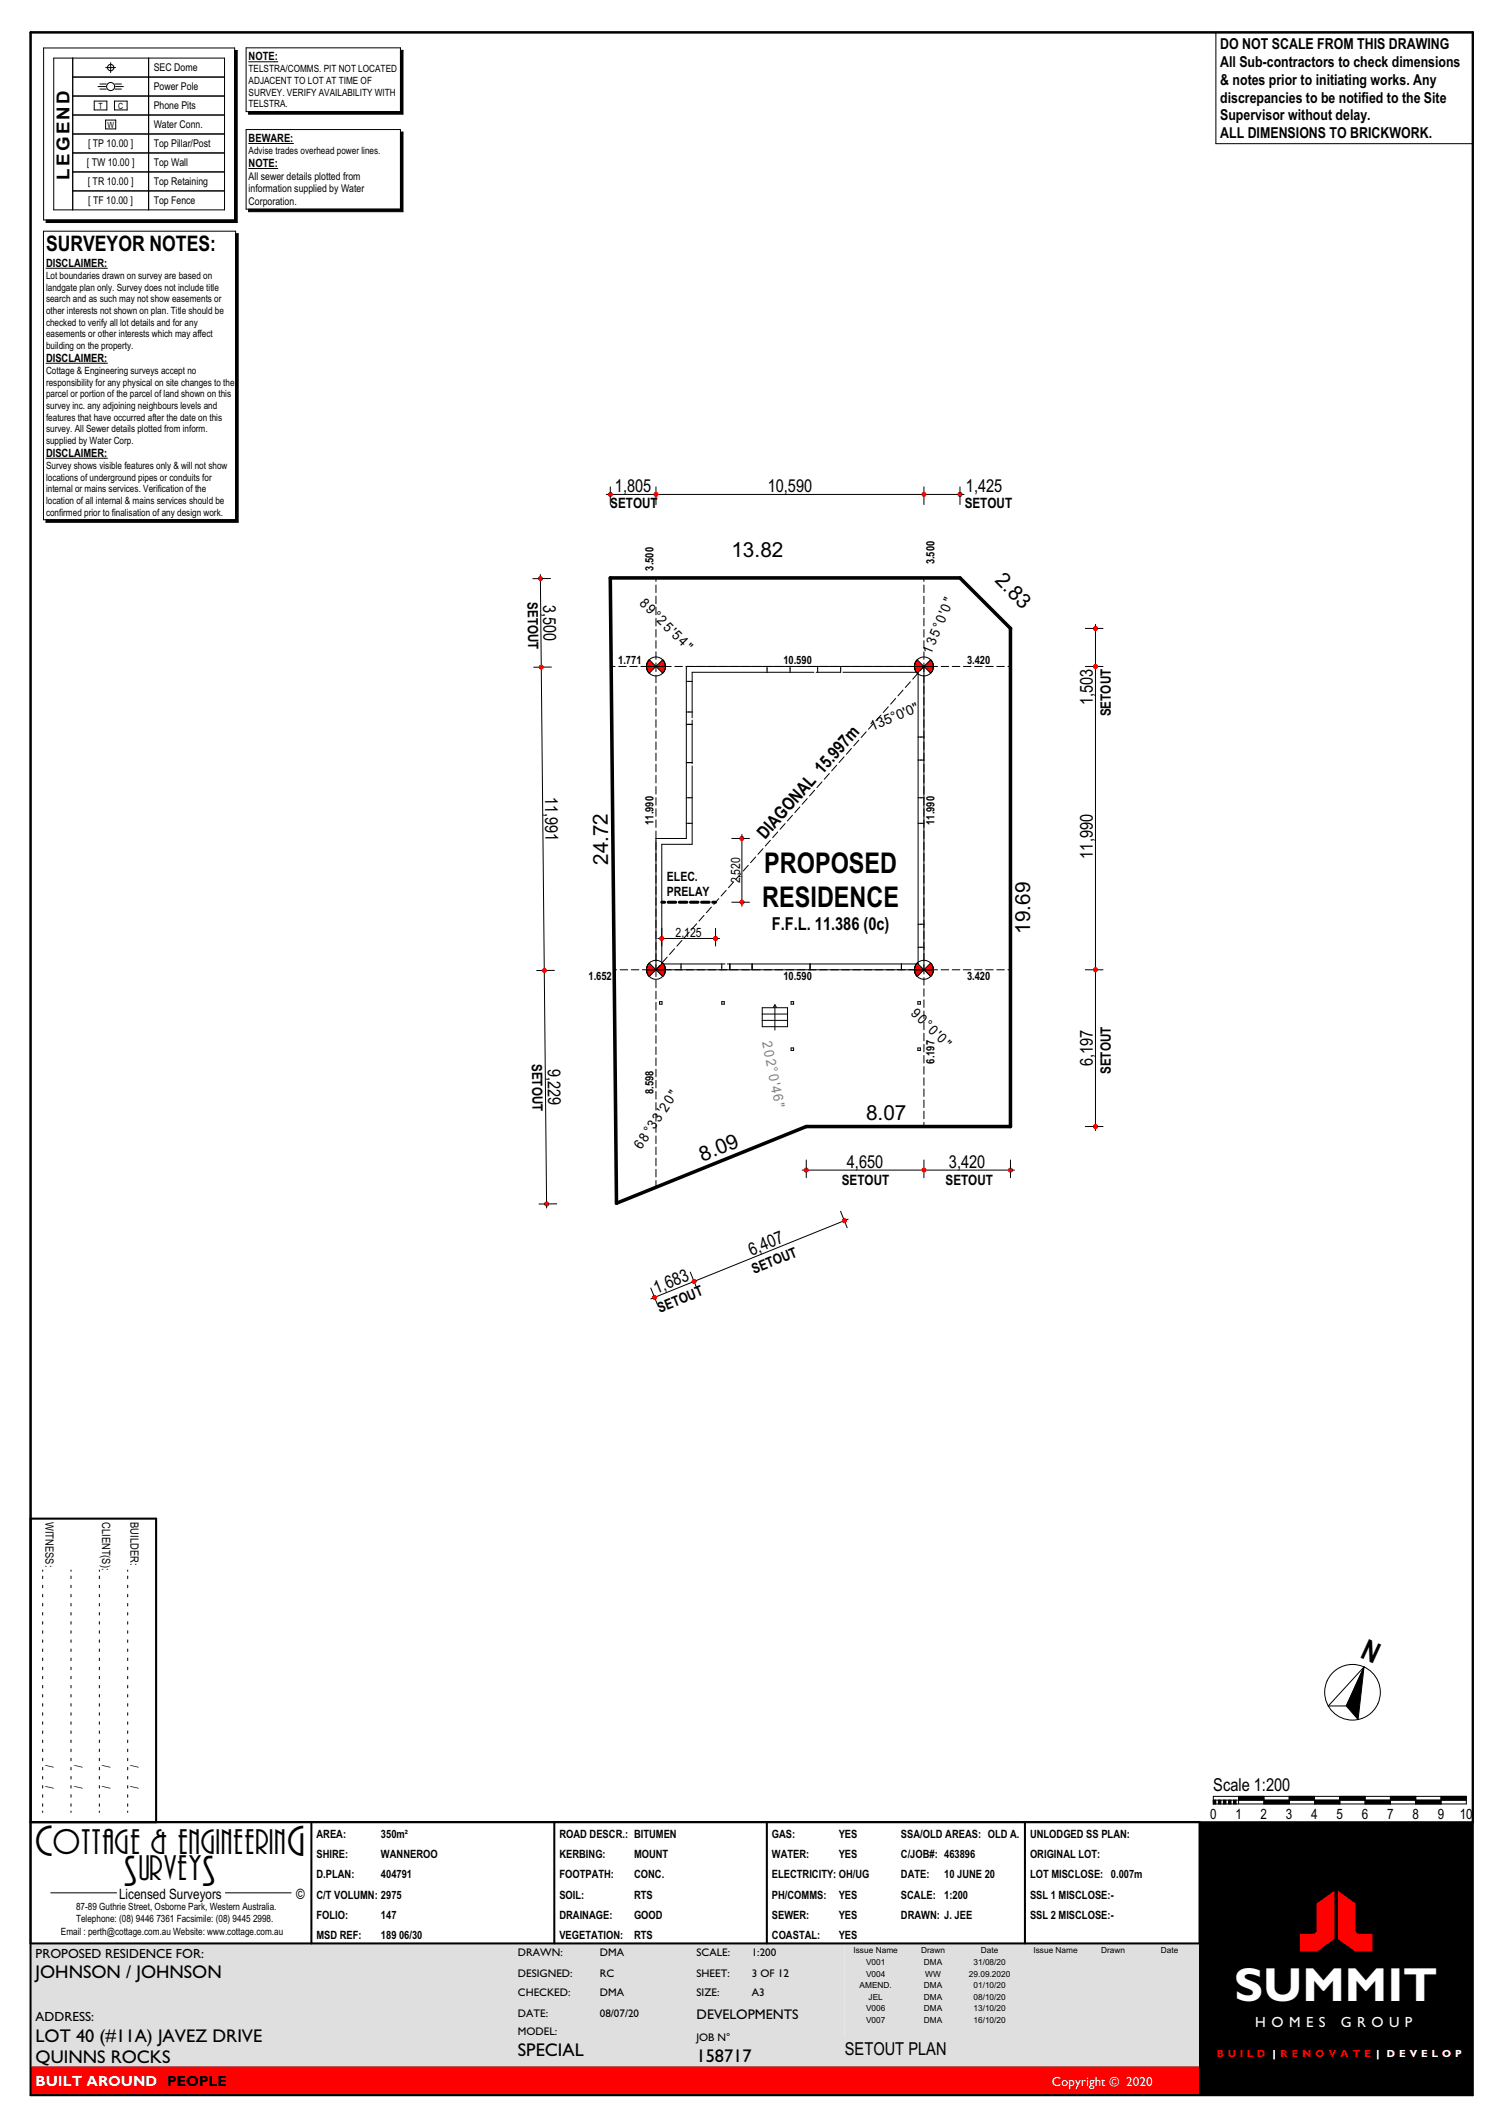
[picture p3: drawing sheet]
<svg xmlns="http://www.w3.org/2000/svg" width="297mm" height="420mm" viewBox="0 0 297 420" stroke-linecap="round" stroke-linejoin="round" font-family="sans-serif">
<path d="M166.9 384.1h70.1v18.6h-70.1z" fill-rule="evenodd" fill="#dfdfdf"/>
<!-- layer: O__TITLE -->
<path d="M6 408.4h231v5.7h-231z" fill-rule="evenodd" fill="#f00"/>
<path d="M6 384.1h160.9v18.6h70.1v5.7h-231z" fill-rule="evenodd" fill="#dfdfdf"/>
<path d="M237 360.1h54v54h-54z" fill-rule="evenodd" fill="#000"/>
<g fill="#f00">
<path d="M260.2 376.2l3.5-2.5v9.5l-3.4 2.5h-3.4v-3.5h2.6l.6-.3 .1-.4z" fill-rule="evenodd"/>
<path d="M264.4 373.7l3.5 2.5v5.3l.1 .4 .6 .3h2.6v3.5h-3.4l-3.4-2.5z" fill-rule="evenodd"/>
</g>
<g fill="none" stroke="#000" stroke-width=".2">
<path d="M240.3 6.4h50.7v22h-50.7zM6 300.1h24.8v60h-24.8zM8.4 310.3v.3M8.4 311.5v.5M8.4 313.3v.5M8.4 315.1v.5M8.4 316.9v.5M8.4 318.7v.5M14 310.3v.3M14 311.5v.5M14 313.3v.5M14 315.1v.5"/>
<path d="M14 316.9v.5M14 318.7v.5M19.6 310.3v.3M19.6 311.5v.5M19.6 313.3v.5M19.6 315.1v.5M19.6 316.9v.5M19.6 318.7v.5M25.2 310.3v.3M25.2 311.5v.5M25.2 313.3v.5M25.2 315.1v.5"/>
<path d="M25.2 316.9v.5M25.2 318.7v.5M8.4 320.5v.5M8.4 322.3v.5M8.4 324.1v.5M8.4 325.9v.5M8.4 327.7v.5M8.4 329.5v.5M8.4 331.3v.5M8.4 333.1v.5M8.4 334.9v.5M8.4 336.7v.5"/>
<path d="M8.4 338.5v.5M14 320.5v.5M14 322.3v.5M14 324.1v.5M14 325.9v.5M14 327.7v.5M14 329.5v.5M14 331.3v.5M14 333.1v.5M14 334.9v.5M14 336.7v.5M14 338.5v.5"/>
<path d="M19.6 320.5v.5M19.6 322.3v.5M19.6 324.1v.5M19.6 325.9v.5M19.6 327.7v.5M19.6 329.5v.5M19.6 331.3v.5M19.6 333.1v.5M19.6 334.9v.5M19.6 336.7v.5M19.6 338.5v.5M25.2 320.5v.5"/>
<path d="M25.2 322.3v.5M25.2 324.1v.5M25.2 325.9v.5M25.2 327.7v.5M25.2 329.5v.5M25.2 331.3v.5M25.2 333.1v.5M25.2 334.9v.5M25.2 336.7v.5M25.2 338.5v.5M8.4 340.3v.5M8.4 342.1v.5"/>
<path d="M8.4 343.9v.5M8.4 345.7v.5M8.4 347.5v.5M8.4 349.3v.5M8.4 351.1v.5M8.4 352.9v.5M8.4 354.7v.5M8.4 356.5v.5M8.4 358v.2M14 340.3v.5M14 342.1v.5M14 343.9v.5"/>
<path d="M14 345.7v.5M14 347.5v.5M14 349.3v.5M14 351.1v.5M14 352.9v.5M14 354.7v.5M14 356.5v.5M14 358v.2M19.6 340.3v.5M19.6 342.1v.5M19.6 343.9v.5M19.6 345.7v.5"/>
<path d="M19.6 347.5v.5M19.6 349.3v.5M19.6 351.1v.5M19.6 352.9v.5M19.6 354.7v.5M19.6 356.5v.5M19.6 358v.2M25.2 340.3v.5M25.2 342.1v.5M25.2 343.9v.5M25.2 345.7v.5M25.2 347.5v.5"/>
<path d="M25.2 349.3v.5M25.2 351.1v.5M25.2 352.9v.5M25.2 354.7v.5M25.2 356.5v.5M25.2 358v.2M10 374.1h13M44.5 374.1h13"/>
</g>
<path d="M6 6.4h285v407.7h-285zM6 360.1h231v24h-231M61.5 360.1v24M109.5 360.1v24M151.5 360.1v24M202.5 360.1v24" fill="none" stroke="#000" stroke-width=".4"/>
<!-- layer: 3 WALL 01_external -->
<g fill="none" stroke="#000" stroke-width=".2">
<path d="M135.6 131.7h47v60h-53v-26h6zM135.6 134.7h1.2M151.6 131.7v1.2M156.1 131.7v1.2M160.8 132.9h-24v9M161.6 131.7v1.2M166.1 131.7v1.2h-4.8M166.6 132.9h14.8v57.6h-37.7M135.6 157.7h1.2M135.6 143.2h1.2M135.6 150.7h1.2M135.6 140.7h1.2"/>
<path d="M136.8 142.3v8.6M136.8 151.4v15.5h-6v23.6h12.5M181.4 157.7h1.2M181.4 145.7h1.2M181.4 150.2h1.2M135.6 162.7h1.2M181.4 162.7h1.2M134.6 190.5v1.2M142.6 190.5v1.2M144.2 190.5v1.2M148.6 190.5v1.2M160.1 190.5v1.2"/>
<path d="M178.1 190.5v1.2M181.4 182.7h1.2M181.4 187.2h1.2"/>
</g>
<!-- layer: 1 SITE 04_setout -->
<path d="M128.3 190.3l1.3 1.4h-1.9l.2-.7z" fill-rule="evenodd" fill="#f00"/>
<path d="M128.3 190.3l1.3 1.4h-1.9l.2-.7z" fill="none" stroke="#000" stroke-width=".2"/>
<path d="M127.7 191.7h1.9l-1.3 1.3-.4-.6z" fill-rule="evenodd" fill="#f00"/>
<path d="M127.7 191.7h1.9l-1.3 1.3-.4-.6z" fill="none" stroke="#000" stroke-width=".2"/>
<path d="M129.6 191.7l1.3-1.4 .5 .8 .1 .6z" fill-rule="evenodd" fill="#f00"/>
<path d="M129.6 191.7l1.3-1.4 .5 .8 .1 .6z" fill="none" stroke="#000" stroke-width=".2"/>
<path d="M129.6 191.7h1.9l-.1 .5-.5 .8z" fill-rule="evenodd" fill="#f00"/>
<path d="M129.6 191.7h1.9l-.1 .5-.5 .8z" fill="none" stroke="#000" stroke-width=".2"/>
<path d="M181.2 190.3l1.4 1.4h-1.9l.1-.7z" fill-rule="evenodd" fill="#f00"/>
<path d="M181.2 190.3l1.4 1.4h-1.9l.1-.7z" fill="none" stroke="#000" stroke-width=".2"/>
<path d="M180.7 191.7h1.9l-1.4 1.3-.4-.6z" fill-rule="evenodd" fill="#f00"/>
<path d="M180.7 191.7h1.9l-1.4 1.3-.4-.6z" fill="none" stroke="#000" stroke-width=".2"/>
<path d="M183.9 190.3l.4 .7 .1 .7h-1.8z" fill-rule="evenodd" fill="#f00"/>
<path d="M183.9 190.3l.4 .7 .1 .7h-1.8z" fill="none" stroke="#000" stroke-width=".2"/>
<path d="M182.6 191.7h1.8v.5l-.5 .8z" fill-rule="evenodd" fill="#f00"/>
<path d="M182.6 191.7h1.8v.5l-.5 .8z" fill="none" stroke="#000" stroke-width=".2"/>
<path d="M128.3 130.4l1.3 1.3h-1.9l.2-.7z" fill-rule="evenodd" fill="#f00"/>
<path d="M128.3 130.4l1.3 1.3h-1.9l.2-.7z" fill="none" stroke="#000" stroke-width=".2"/>
<path d="M127.7 131.7h1.9l-1.3 1.4-.4-.7z" fill-rule="evenodd" fill="#f00"/>
<path d="M127.7 131.7h1.9l-1.3 1.4-.4-.7z" fill="none" stroke="#000" stroke-width=".2"/>
<path d="M130.9 130.4l.5 .6 .1 .7h-1.9z" fill-rule="evenodd" fill="#f00"/>
<path d="M129.6 131.7l1.3-1.3 .5 .8 .1 .5z" fill="none" stroke="#000" stroke-width=".2"/>
<path d="M129.6 131.7h1.9l-.1 .6-.5 .8z" fill-rule="evenodd" fill="#f00"/>
<path d="M129.6 131.7h1.9l-.1 .6-.5 .8z" fill="none" stroke="#000" stroke-width=".2"/>
<path d="M181.2 130.4l1.4 1.3h-1.9l.1-.7z" fill-rule="evenodd" fill="#f00"/>
<path d="M181.2 130.4l1.4 1.3h-1.9l.1-.7z" fill="none" stroke="#000" stroke-width=".2"/>
<path d="M180.7 131.7h1.9l-1.4 1.4-.4-.7z" fill-rule="evenodd" fill="#f00"/>
<path d="M180.7 131.7h1.9l-1.4 1.4-.4-.7z" fill="none" stroke="#000" stroke-width=".2"/>
<path d="M183.9 130.4l.4 .6 .1 .7h-1.8z" fill-rule="evenodd" fill="#f00"/>
<path d="M183.9 130.4l.4 .6 .1 .7h-1.8z" fill="none" stroke="#000" stroke-width=".2"/>
<path d="M182.6 131.7h1.8v.6l-.5 .8z" fill-rule="evenodd" fill="#f00"/>
<g fill="none" stroke="#000" stroke-width=".2">
<path d="M129.6 114.2v.7M129.6 115.6v1.5M129.6 117.8v1.5M182.6 114.2v.7M182.6 115.6v1.5M182.6 117.8v1.5M120.8 131.7h.7M122.2 131.7h1.5M124.4 131.7h1.5M126.6 131.7h1.5M128.8 131.7h1.6M129.6 120v1.5"/>
<path d="M129.6 122.2v1.5M129.6 124.4v1.5M129.6 126.6v1.5M129.6 128.8v1.5M129.6 131v1.7M129.6 133.4v1.5M129.6 135.6v1.5M129.6 137.8v1.5M131.1 131.7h1.5M133.3 131.7h1.5M135.5 131.7h1.5M137.7 131.7h1.5"/>
<path d="M139.9 131.7h1.5M142.1 131.7h1.5M144.3 131.7h1.5M146.5 131.7h1.5M148.7 131.7h1.5M150.9 131.7h1.5M153.1 131.7h1.5M155.3 131.7h1.5M157.5 131.7h1.5M159.7 131.7h1.5M161.9 131.7h1.5M164.1 131.7h1.5"/>
<path d="M166.3 131.7h1.5M168.5 131.7h1.5M170.7 131.7h1.5M172.9 131.7h1.5M175.1 131.7h1.5M175.5 139.7l-1 1.1M177 138.1l-1 1.1M177.3 131.7h1.5M178.4 136.4l-1 1.1M179.5 131.7h1.5M179.9 134.8l-1 1.1M181.4 133.1l-1 1.1"/>
<path d="M181.7 131.7h3.6M182.6 120v1.5M182.6 122.2v1.5M182.6 124.4v1.5M182.6 126.6v1.5M182.6 128.8v1.5M182.6 131v1.7M182.6 133.4v1.5M182.6 135.6v1.5M182.6 137.8v1.5M184.4 131.7l-.1 .7-.4 .7-1.3-1.4-.8 .9M186 131.7h1.5"/>
<path d="M188.2 131.7h1.5M190.4 131.7h1.5M192.6 131.7h1.5M194.8 131.7h1.5M197 131.7h1.5M199.2 131.7h.5M129.6 140v1.5M129.6 142.2v1.5M129.6 144.4v1.5M129.6 146.6v1.5M129.6 148.8v1.5M129.6 151v1.5"/>
<path d="M129.6 153.2v1.5M129.6 155.4v1.5M129.6 157.6v1.5M129.6 159.8v1.5M158.1 159.5l-1 1.1M159.5 157.8l-1 1.2M161 156.2l-1 1.1M162.4 154.5l-1 1.2M163.9 152.9l-1 1.1M165.3 151.2l-1 1.2M166.8 149.6l-1 1.1M168.2 147.9l-.9 1.2"/>
<path d="M169.7 146.3l-1 1.1M171.2 144.6l-1 1.2M172.6 143l-1 1.1M174.1 141.4l-1 1.1M182.6 140v1.5M182.6 142.2v1.5M182.6 144.4v1.5M182.6 146.6v1.5M182.6 148.8v1.5M182.6 151v1.5M182.6 153.2v1.5M182.6 155.4v1.5"/>
<path d="M182.6 157.6v1.5M182.6 159.8v1.5M129.6 162v1.5M129.6 164.2v1.5M129.6 166.4v1.5M129.6 168.6v1.5M129.6 170.8v1.5M129.6 173v1.5M129.6 175.2v1.5M129.6 177.4v1.5M129.6 179.6v1.5M140.6 179.3l-1 1.1"/>
<path d="M142 177.6l-1 1.2M143.5 176l-1 1.1M144.9 174.3l-.9 1.2M146.4 172.7l-1 1.1M147.9 171l-1 1.2M149.3 169.4l-1 1.1M150.8 167.7l-1 1.2M152.2 166.1l-1 1.1M153.7 164.4l-1 1.2M155.1 162.8l-1 1.1M156.6 161.1l-1 1.2M182.6 162v1.5"/>
<path d="M182.6 164.2v1.5M182.6 166.4v1.5M182.6 168.6v1.5M182.6 170.8v1.5M182.6 173v1.5M182.6 175.2v1.5M182.6 177.4v1.5M182.6 179.6v1.5M121.4 191.7h.4M122.5 191.7h1.5M124.7 191.7h1.5M126.9 191.7h1.5"/>
<path d="M129.1 191.7h1.3M129.6 181.8v1.5M129.6 184v1.5M129.6 186.2v1.5M129.6 188.4v1.5M129.6 190.6v2.4M129.6 193.7v1.5M129.6 195.9v1.5M129.6 198.1v1.5M130.4 190.8l-.8 .9M131.1 191.7h1.5M131.8 189.2l-1 1.1"/>
<path d="M133.3 187.5l-1 1.1M133.3 191.7h1.5M134.7 185.9l-.9 1.1M135.5 191.7h1.5M136.2 184.2l-1 1.1M137.7 182.6l-1 1.1M137.7 191.7h1.5M139.1 180.9l-1 1.1M139.9 191.7h1.5M142.1 191.7h1.5M144.3 191.7h1.5M146.5 191.7h1.5"/>
<path d="M148.7 191.7h1.5M150.9 191.7h1.5M153.1 191.7h1.5M155.3 191.7h1.5M157.5 191.7h1.5M159.7 191.7h1.5M161.9 191.7h1.5M164.1 191.7h1.5M166.3 191.7h1.5M168.5 191.7h1.5M170.7 191.7h1.5M172.9 191.7h1.5"/>
<path d="M175.1 191.7h1.5M177.3 191.7h1.5M179.5 191.7h1.5M181.7 191.7h1.4M182.6 181.8v1.5M182.6 184v1.5M182.6 186.2v1.5M182.6 188.4v1.5M182.6 190.6v1.9M182.6 193.2v1.5M182.6 195.4v1.5M182.6 197.6v1.5"/>
<path d="M182.6 199.8v1.5M183.8 191.7h1.5M186 191.7h1.5M188.2 191.7h1.5M190.4 191.7h1.5M192.6 191.7h1.5M194.8 191.7h1.5M197 191.7h1.5M199.2 191.7h.5M129.6 200.3v1.5M129.6 202.5v1.5M129.6 204.7v1.5"/>
<path d="M129.6 206.9v1.5M129.6 209.1v1.5M129.6 211.3v1.5M129.6 213.5v1.5M129.6 215.7v1.5M129.6 217.9v1.5M182.6 202v1.5M182.6 204.2v1.5M182.6 206.4v1.5M182.6 208.6v1.5M182.6 210.8v1.5M182.6 213v1.5"/>
<path d="M182.6 215.2v1.5M182.6 217.4v1.5M182.6 219.6v1.5M129.6 220.1v1.5M129.6 222.3v1.5M129.6 224.5v1.5M129.6 226.7v1.5M129.6 228.9v1.5M129.6 231.1v1.5M129.6 233.3v1.4M182.6 221.8v.9"/>
<circle cx="129.6" cy="131.7" r="1.88"/>
<circle cx="182.6" cy="131.7" r="1.88"/>
<circle cx="129.6" cy="191.7" r="1.88"/>
<circle cx="182.6" cy="191.7" r="1.88"/>
</g>
<!-- layer: O__SITE_TITLE -->
<g fill="#000">
<path d="M49.1 22.1h30v-12.1h.5v12.6h-30.5z" fill-rule="evenodd"/>
<path d="M9.1 43.5h37.3v-33.5h.5v34h-37.8z" fill-rule="evenodd"/>
<path d="M49.1 41.3h30v-15.2h.5v15.7h-30.5z" fill-rule="evenodd"/>
<path d="M46.6 46.2h.5v57h-38v-.5h37.5z" fill-rule="evenodd"/>
<path d="M239.8 355.8h.5v.7h-.5z" fill-rule="evenodd"/>
<path d="M240.8 355.8h.5v.7h-.5z" fill-rule="evenodd"/>
<path d="M241.8 355.8h.5v.7h-.5z" fill-rule="evenodd"/>
<path d="M242.8 355.8h.5v.7h-.5z" fill-rule="evenodd"/>
<path d="M243.8 355.8h.5v.7h-.5z" fill-rule="evenodd"/>
<path d="M244.8 355h5v.8h-5z" fill-rule="evenodd"/>
<path d="M249.8 355.8h5v.7h-5z" fill-rule="evenodd"/>
<path d="M254.8 355h5v.8h-5z" fill-rule="evenodd"/>
<path d="M259.8 355.8h5v.7h-5z" fill-rule="evenodd"/>
<path d="M264.8 355h5v.8h-5z" fill-rule="evenodd"/>
<path d="M269.8 355.8h5v.7h-5z" fill-rule="evenodd"/>
<path d="M274.8 355h5v.8h-5z" fill-rule="evenodd"/>
<path d="M279.8 355.8h5v.7h-5z" fill-rule="evenodd"/>
<path d="M284.8 355h5v.8h-5z" fill-rule="evenodd"/>
</g>
<g fill="none" stroke="#000" stroke-width=".2">
<path d="M8.6 9.5h37.8v34h-37.8zM46.4 10h.5v34h-37.8v-.5M48.6 9.5h30.5v12.6h-30.5zM49.1 12.2h5.8M79.1 10h.5v12.6h-30.5v-.5M48.6 25.6h30.5v15.7h-30.5zM49.1 28.4h8.9M49.1 33.3h5.8M79.1 26.1h.5v15.7h-30.5v-.5M8.6 45.7h38v57h-38zM9.1 53h12.1M46.6 46.2h.5v57h-38v-.5"/>
<path d="M9.1 71.8h12.1M9.1 90.6h12.1M239.8 355h50v1.5h-50zM239.8 355.8h50M240.3 355.8v.7M240.8 355.8v.7M241.3 355.8v.7M241.8 355.8v.7M242.3 355.8v.7M242.8 355.8v.7M243.3 355.8v.7M243.8 355.8v.7"/>
<path d="M244.3 355.8v.7M244.8 355v1.5M249.8 355v1.5M254.8 355v1.5M259.8 355v1.5M264.8 355v1.5M269.8 355v1.5M274.8 355v1.5M279.8 355v1.5M284.8 355v1.5"/>
</g>
<!-- layer: 3 WALL 01_external -->
<path d="M181.4 207.1h.5v.5h-.5z" fill-rule="evenodd" fill="#fff"/>
<path d="M181.4 207.1h.5v.5h-.5z" fill="none" stroke="#000" stroke-width=".2"/>
<path d="M156.3 207.1h.5v.5h-.5z" fill-rule="evenodd" fill="#fff"/>
<path d="M156.3 207.1h.5v.5h-.5z" fill="none" stroke="#000" stroke-width=".2"/>
<path d="M130.3 198h.5v.5h-.5z" fill-rule="evenodd" fill="#fff"/>
<path d="M130.3 198h.5v.5h-.5z" fill="none" stroke="#000" stroke-width=".2"/>
<path d="M156.3 198h.5v.5h-.5z" fill-rule="evenodd" fill="#fff"/>
<path d="M156.3 198h.5v.5h-.5z" fill="none" stroke="#000" stroke-width=".2"/>
<path d="M142.6 198h.5v.5h-.5z" fill-rule="evenodd" fill="#fff"/>
<path d="M142.6 198h.5v.5h-.5z" fill="none" stroke="#000" stroke-width=".2"/>
<path d="M181.4 198h.5v.5h-.5z" fill-rule="evenodd" fill="#fff"/>
<path d="M150.6 199.2h5v3.7h-5zM153.1 198.6v5M153.1 198.6l.3 .5M153.1 198.6l-.3 .5M181.4 198h.5v.5h-.5zM150.6 201.7h5M150.6 200.4h5" fill="none" stroke="#000" stroke-width=".2"/>
<!-- layer: 2 SLAB 03_pre-lay -->
<path d="M130.8 178.3h.5M132 178.3h1.5M134.2 178.3h1.5M136.4 178.3h1.5M138.6 178.3h1.5M140.8 178.3h.6" fill="none" stroke="#000" stroke-width=".6"/>
<path d="M199.7 124.2v98.5h-40.4l-37.5 15.1-1.2-123.6h69.1l10 10" fill="none" stroke="#000" stroke-width=".7"/>
<!-- layer: O__SITE_TITLE -->
<g fill="none" stroke="#000" stroke-width=".2">
<path d="M10.6 11.5h33.8v30h-33.8zM14.4 15.2h30M14.4 11.5v30M14.4 19h30M18.6 20h2.5v1.7h-2.5zM19.4 17.1h1.5M19.8 16.6h1.2M19.8 17.6h1.2M20.9 13.4h1.9M21.9 12.4v1.9M22.6 20h2.5v1.7h-2.5zM22.7 16.6h1.3"/>
<path d="M22.7 17.6h1.3M22.9 17.1h1.5M29.4 11.5v30M14.4 22.7h30M14.4 26.5h30M14.4 30.2h30M14.4 34h30M14.4 37.7h30M20.9 23.7h2v1.8h-2z"/>
<circle cx="21.9" cy="17.1" r=".8"/>
<circle cx="21.9" cy="13.4" r=".63"/>
</g>
<path d="M6.1 6.4h284.9v353.8h-284.9zM6.1 300.2h24.8v60" fill="none" stroke="#000" stroke-width=".4"/>
<!-- layer: 1 SITE 04_setout -->
<path d="M119.8 97.7h.4M121 97.7h8.2" fill="none" stroke="#000" stroke-width=".2"/>
<circle cx="120.6" cy="97.7" r=".4" fill="none" stroke="#f00" stroke-width=".2"/>
<circle cx="120.6" cy="97.7" r=".4" fill="#f00"/>
<path d="M120.6 96.2v1.1M120.6 98.1v1.6M129.6 96.2v1.1M129.6 98.1v1.6M130 97.7h52.2" fill="none" stroke="#000" stroke-width=".2"/>
<circle cx="129.6" cy="97.7" r=".4" fill="none" stroke="#f00" stroke-width=".2"/>
<circle cx="129.6" cy="97.7" r=".4" fill="#f00"/>
<path d="M182.6 96.2v1.1M182.6 98.1v1.6M183 97.7h6.3" fill="none" stroke="#000" stroke-width=".2"/>
<circle cx="182.6" cy="97.7" r=".4" fill="none" stroke="#f00" stroke-width=".2"/>
<circle cx="182.6" cy="97.7" r=".4" fill="#f00"/>
<circle cx="189.7" cy="97.7" r=".4" fill="none" stroke="#f00" stroke-width=".2"/>
<circle cx="189.7" cy="97.7" r=".4" fill="#f00"/>
<path d="M189.7 96.2v1.1M189.7 98.1v1.6M190.1 97.7h.4M106.8 113.6v.4M106.8 114.8l.2 16.7" fill="none" stroke="#000" stroke-width=".2"/>
<circle cx="106.8" cy="114.4" r=".4" fill="none" stroke="#f00" stroke-width=".2"/>
<circle cx="106.8" cy="114.4" r=".4" fill="#f00"/>
<path d="M106.4 114.4h-1.1M108.8 114.3l-1.6 .1M106.6 131.9h-1.1M107 132.3l.5 59.1M109 131.8l-1.6 .1" fill="none" stroke="#000" stroke-width=".2"/>
<circle cx="107" cy="131.9" r=".4" fill="none" stroke="#f00" stroke-width=".2"/>
<circle cx="107" cy="131.9" r=".4" fill="#f00"/>
<path d="M107.2 191.8h-1.1M107.6 192.2l.4 45.4M109.6 191.8h-1.6" fill="none" stroke="#000" stroke-width=".2"/>
<circle cx="107.6" cy="191.8" r=".4" fill="none" stroke="#f00" stroke-width=".2"/>
<circle cx="107.6" cy="191.8" r=".4" fill="#f00"/>
<circle cx="108" cy="238" r=".4" fill="none" stroke="#f00" stroke-width=".2"/>
<circle cx="108" cy="238" r=".4" fill="#f00"/>
<path d="M216.5 192.1v30.2M107.6 238h-1.1M108 238.4v.4M110 237.9l-1.6 .1M216.5 223.1v.4" fill="none" stroke="#000" stroke-width=".2"/>
<circle cx="216.5" cy="222.7" r=".4" fill="none" stroke="#f00" stroke-width=".2"/>
<circle cx="216.5" cy="222.7" r=".4" fill="#f00"/>
<path d="M216.5 132.1v59.2M214.5 191.7h1.6M216.9 191.7h1.1M214.5 222.7h1.6M216.9 222.7h1.1" fill="none" stroke="#000" stroke-width=".2"/>
<circle cx="216.5" cy="191.7" r=".4" fill="none" stroke="#f00" stroke-width=".2"/>
<circle cx="216.5" cy="191.7" r=".4" fill="#f00"/>
<path d="M214.5 131.7h1.6M216.5 124.6v6.7M216.9 131.7h1.1" fill="none" stroke="#000" stroke-width=".2"/>
<circle cx="216.5" cy="131.7" r=".4" fill="none" stroke="#f00" stroke-width=".2"/>
<circle cx="216.5" cy="131.7" r=".4" fill="#f00"/>
<circle cx="216.5" cy="124.2" r=".4" fill="none" stroke="#f00" stroke-width=".2"/>
<circle cx="216.5" cy="124.2" r=".4" fill="#f00"/>
<path d="M214.5 124.2h1.6M216.5 123.4v.4M216.9 124.2h1.1M158.5 231.3h.4M159.7 231.3h22.5" fill="none" stroke="#000" stroke-width=".2"/>
<circle cx="159.3" cy="231.3" r=".4" fill="none" stroke="#f00" stroke-width=".2"/>
<circle cx="159.3" cy="231.3" r=".4" fill="#f00"/>
<path d="M159.3 229.3v1.6M159.3 231.7v1.1M182.6 229.3v1.6M182.6 231.7v1.1M183 231.3h16.3" fill="none" stroke="#000" stroke-width=".2"/>
<circle cx="182.6" cy="231.3" r=".4" fill="none" stroke="#f00" stroke-width=".2"/>
<circle cx="182.6" cy="231.3" r=".4" fill="#f00"/>
<circle cx="199.7" cy="231.3" r=".4" fill="none" stroke="#f00" stroke-width=".2"/>
<circle cx="199.7" cy="231.3" r=".4" fill="#f00"/>
<path d="M199.7 229.3v1.6M199.7 231.7v1.1M200.1 231.3h.4M166.5 241.4l-29 11.7M167.6 241l-.4 .1" fill="none" stroke="#000" stroke-width=".2"/>
<circle cx="166.8" cy="241.3" r=".4" fill="none" stroke="#f00" stroke-width=".2"/>
<circle cx="166.8" cy="241.3" r=".4" fill="#f00"/>
<path d="M166.1 239.4l.6 1.5M136.4 251.4l.6 1.5M136.8 253.4l-7.1 2.9M137.3 253.6l.4 1.1M167 241.6l.4 1.1" fill="none" stroke="#000" stroke-width=".2"/>
<circle cx="137.1" cy="253.3" r=".4" fill="none" stroke="#f00" stroke-width=".2"/>
<circle cx="137.1" cy="253.3" r=".4" fill="#f00"/>
<circle cx="129.3" cy="256.4" r=".4" fill="none" stroke="#f00" stroke-width=".2"/>
<circle cx="129.3" cy="256.4" r=".4" fill="#f00"/>
<path d="M146.6 166.1v11.8M146.6 178.7v.4M128.6 254.6l.6 1.5M129 256.6l-.4 .1M129.5 256.8l.4 1" fill="none" stroke="#000" stroke-width=".2"/>
<circle cx="146.6" cy="178.3" r=".4" fill="none" stroke="#f00" stroke-width=".2"/>
<circle cx="146.6" cy="178.3" r=".4" fill="#f00"/>
<circle cx="146.6" cy="165.7" r=".4" fill="none" stroke="#f00" stroke-width=".2"/>
<circle cx="146.6" cy="165.7" r=".4" fill="#f00"/>
<path d="M144.6 178.3h1.6M144.6 165.7h1.6M146.6 164.9v.4M147 178.3h1.1M147 165.7h1.1M130 185.5h.4M131.2 185.5h9.8" fill="none" stroke="#000" stroke-width=".2"/>
<circle cx="130.8" cy="185.5" r=".4" fill="none" stroke="#f00" stroke-width=".2"/>
<circle cx="130.8" cy="185.5" r=".4" fill="#f00"/>
<circle cx="141.4" cy="185.5" r=".4" fill="none" stroke="#f00" stroke-width=".2"/>
<circle cx="141.4" cy="185.5" r=".4" fill="#f00"/>
<path d="M130.8 183.5v1.6M130.8 185.9v1.1M141.4 183.5v1.6M141.4 185.9v1.1M141.8 185.5h.4" fill="none" stroke="#000" stroke-width=".2"/>
<g fill="none" stroke="#000" stroke-width=".2">
<path d="M269.5 329.5l-1.1 10.4-2.4-2.7M269.5 329.5l-3.5 7.7M269.5 329.5l-7 7.7h3.5"/>
<circle cx="267.3" cy="334.5" r="5.5"/>
</g>
<path d="M269.5 329.5l-1.1 10.4-2.4-2.7z" fill="#000"/>
<text font-size="9.5" fill="#fff" x="243.9" y="395.5">SUMMIT</text>
<g font-size="8">
<text x="7" y="366.8">C</text>
<text x="56.8" y="366.8">G</text>
<text x="24.5" y="372.8">S</text>
<text x="40" y="372.8">S</text>
</g>
<g font-size="6.5">
<text x="10.5" y="366.4">OTTAGE &amp; ENGINEERIN</text>
<text x="27.5" y="371.6">URVEY</text>
</g>
<g font-size="5.6">
<text x="151" y="172.6">PROPOSED</text>
<text x="150.6" y="179.2">RESIDENCE</text>
<text x="268.5" y="327.6" transform="rotate(24 268.5 327.6)">N</text>
</g>
<text font-size="4.2" x="9.1" y="49.7">SURVEYOR NOTES:</text>
<g font-size="4.1">
<text x="144.5" y="110">13.82</text>
<text x="196.5" y="114.9" transform="rotate(45 196.5 114.9)">2.83</text>
<text x="120.2" y="171" transform="rotate(-91 120.2 171)">24.72</text>
<text x="203.6" y="184.5" transform="rotate(-90 203.6 184.5)">19.69</text>
<text x="171.1" y="221.4">8.07</text>
<text x="138.8" y="229.6" transform="rotate(-22 138.8 229.6)">8.09</text>
</g>
<g font-size="3.6">
<text x="7" y="391">JOHNSON / JOHNSON</text>
<text x="7" y="403.6">LOT 40 (#11A) JAVEZ DRIVE</text>
<text x="7" y="407.8">QUINNS ROCKS</text>
<text x="102.3" y="406.3">SPECIAL</text>
<text x="137.6" y="407.6">158717</text>
</g>
<g font-size="3.5">
<text x="13.7" y="35.5" transform="rotate(-90 13.7 35.5)">LEGEND</text>
<text x="121.5" y="97.2">1,805</text>
<text x="151.7" y="97.2">10,590</text>
<text x="190.9" y="97.2">1,425</text>
<text x="107.3" y="119.5" transform="rotate(89 107.3 119.5)">3,500</text>
<text x="216" y="139.3" transform="rotate(-90 216 139.3)">1,503</text>
<text x="107.7" y="157.4" transform="rotate(89 107.7 157.4)">11,991</text>
<text x="151.2" y="166" transform="rotate(-49 151.2 166)">DIAGONAL 15.997m</text>
<text x="216" y="169.7" transform="rotate(-90 216 169.7)">11,990</text>
<text x="152.5" y="183.8">F.F.L. 11.386 (0c)</text>
<text x="108.2" y="211.3" transform="rotate(89 108.2 211.3)">9,229</text>
<text x="216" y="210.8" transform="rotate(-90 216 210.8)">6,197</text>
<text x="167.3" y="230.8">4,650</text>
<text x="187.5" y="230.8">3,420</text>
<text x="148.5" y="248.2" transform="rotate(-22 148.5 248.2)">6,407</text>
<text x="129.7" y="255.7" transform="rotate(-22 129.7 255.7)">1,683</text>
<text x="239.8" y="354">Scale 1:200</text>
<text x="167" y="406.2">SETOUT PLAN</text>
</g>
<g font-size="3">
<text x="241.1" y="9.6">DO NOT SCALE FROM THIS DRAWING</text>
<text x="241.1" y="13.2">All Sub-contractors to check dimensions</text>
<text x="241.1" y="16.7">&amp; notes prior to initiating works. Any</text>
<text x="241.1" y="20.3">discrepancies to be notified to the Site</text>
<text x="241.1" y="23.8">Supervisor without delay.</text>
<text x="241.1" y="27.4">ALL DIMENSIONS TO BRICKWORK.</text>
</g>
<g font-size="2.9" fill="#fff">
<text x="248.1" y="400.6">H O M E S</text>
<text x="264.9" y="400.6">G R O U P</text>
<text x="7" y="412.3">BUILT AROUND PEOPLE</text>
</g>
<g font-size="2.8">
<text x="120.6" y="100.4">SETOUT</text>
<text x="190.6" y="100.4">SETOUT</text>
<text x="104.3" y="119" transform="rotate(89 104.3 119)">SETOUT</text>
<text x="219.5" y="141.6" transform="rotate(-90 219.5 141.6)">SETOUT</text>
<text x="105.1" y="210.3" transform="rotate(89 105.1 210.3)">SETOUT</text>
<text x="219.5" y="212.3" transform="rotate(-90 219.5 212.3)">SETOUT</text>
<text x="166.4" y="234.1">SETOUT</text>
<text x="186.8" y="234.1">SETOUT</text>
<text x="149" y="251.8" transform="rotate(-22 149 251.8)">SETOUT</text>
<text x="130.4" y="259.4" transform="rotate(-22 130.4 259.4)">SETOUT</text>
<text x="239.1" y="359.5">0</text>
<text x="244.1" y="359.5">1</text>
<text x="249.1" y="359.5">2</text>
<text x="254.1" y="359.5">3</text>
<text x="259.1" y="359.5">4</text>
<text x="264.1" y="359.5">5</text>
<text x="269.1" y="359.5">6</text>
<text x="274.1" y="359.5">7</text>
<text x="279.1" y="359.5">8</text>
<text x="284.1" y="359.5">9</text>
<text x="288.5" y="359.5">10</text>
<text x="23.5" y="375.3">Licensed Surveyors</text>
<text x="58.5" y="375.3">©</text>
<text x="137.6" y="399.1">DEVELOPMENTS</text>
</g>
<g font-size="2.7">
<text x="126.2" y="119.4" transform="rotate(45 126.2 119.4)">89°25'54&quot;</text>
<text x="184" y="129.4" transform="rotate(-67 184 129.4)">135°0'0&quot;</text>
<text x="172.3" y="144.5" transform="rotate(-22 172.3 144.5)">135°0'0&quot;</text>
<text x="179.9" y="200.3" transform="rotate(45 179.9 200.3)">90°0'0&quot;</text>
<text x="126.7" y="227.4" transform="rotate(-56 126.7 227.4)">68°33'20&quot;</text>
</g>
<text font-size="2.7" fill="#7f7f7f" x="150.6" y="206" transform="rotate(79 150.6 206)">202°0'46&quot;</text>
<g font-size="2.6">
<text x="7" y="387.1">PROPOSED RESIDENCE FOR:</text>
<text x="7" y="399.5">ADDRESS:</text>
</g>
<text font-size="2.6" fill="#fff" x="207.8" y="412.4">Copyright © 2020</text>
<g font-size="2.5">
<text x="131.8" y="174.1">ELEC.</text>
<text x="131.8" y="177">PRELAY</text>
<text x="146.2" y="174.6" transform="rotate(-90 146.2 174.6)">2,520</text>
<text x="133.5" y="185.1">2,125</text>
<text x="277.6" y="398.5">200</text>
</g>
<g font-size="2.3">
<text x="49.1" y="11.9">NOTE:</text>
<text x="49.1" y="28.1">BEWARE:</text>
<text x="49.1" y="33">NOTE:</text>
<text x="9.1" y="52.8">DISCLAIMER:</text>
<text x="9.1" y="71.5">DISCLAIMER:</text>
<text x="9.1" y="90.3">DISCLAIMER:</text>
<text x="129.1" y="112.8" transform="rotate(-90 129.1 112.8)">3.500</text>
<text x="184.7" y="111.5" transform="rotate(-90 184.7 111.5)">3.500</text>
<text x="122.2" y="131.2">1.771</text>
<text x="154.8" y="131.2">10.590</text>
<text x="191.1" y="131.2">3.420</text>
<text x="129.1" y="163" transform="rotate(-90 129.1 163)">11.990</text>
<text x="184.7" y="163" transform="rotate(-90 184.7 163)">11.990</text>
<text x="116.3" y="193.8">1.652</text>
<text x="154.8" y="193.8">10.590</text>
<text x="191.1" y="193.8">3.420</text>
<text x="184.7" y="210.2" transform="rotate(-90 184.7 210.2)">6.197</text>
<text x="129.1" y="216.2" transform="rotate(-90 129.1 216.2)">8.598</text>
<text x="9" y="300.8" transform="rotate(90 9 300.8)">WITNESS:</text>
<text x="20.2" y="300.8" transform="rotate(90 20.2 300.8)">CLIENT(S):</text>
<text x="25.8" y="300.8" transform="rotate(90 25.8 300.8)">BUILDER:</text>
<text x="9" y="348.8" transform="rotate(90 9 348.8)">/</text>
<text x="9" y="352.9" transform="rotate(90 9 352.9)">/</text>
<text x="14.7" y="348.8" transform="rotate(90 14.7 348.8)">/</text>
<text x="14.7" y="352.9" transform="rotate(90 14.7 352.9)">/</text>
<text x="20.2" y="348.8" transform="rotate(90 20.2 348.8)">/</text>
<text x="20.2" y="352.9" transform="rotate(90 20.2 352.9)">/</text>
<text x="25.8" y="348.8" transform="rotate(90 25.8 348.8)">/</text>
<text x="25.8" y="352.9" transform="rotate(90 25.8 352.9)">/</text>
<text x="62.5" y="363.2">AREA:</text>
<text x="75.3" y="363.2">350m²</text>
<text x="110.5" y="363.2">ROAD DESCR.: BITUMEN</text>
<text x="152.5" y="363.2">GAS:</text>
<text x="165.7" y="363.2">YES</text>
<text x="178" y="363.2">SSA/OLD AREAS: OLD A.</text>
<text x="203.5" y="363.2">UNLODGED SS PLAN:</text>
<text x="62.5" y="367.2">SHIRE:</text>
<text x="62.5" y="371.2">D.PLAN:</text>
<text x="75.3" y="367.2">WANNEROO</text>
<text x="75.3" y="371.2">404791</text>
<text x="110.5" y="367.2">KERBING:</text>
<text x="110.5" y="371.2">FOOTPATH:</text>
<text x="125.3" y="367.2">MOUNT</text>
<text x="125.3" y="371.2">CONC.</text>
<text x="152.5" y="367.2">WATER:</text>
<text x="152.5" y="371.2">ELECTRICITY: OH/UG</text>
<text x="165.7" y="367.2">YES</text>
<text x="178" y="367.2">C/JOB#: 463896</text>
<text x="178" y="371.2">DATE:</text>
<text x="186.6" y="371.2">10 JUNE 20</text>
<text x="203.5" y="367.2">ORIGINAL LOT:</text>
<text x="203.5" y="371.2">LOT MISCLOSE: 0.007m</text>
<text x="62.5" y="375.2">C/T VOLUMN: 2975</text>
<text x="110.5" y="375.2">SOIL:</text>
<text x="125.3" y="375.2">RTS</text>
<text x="152.5" y="375.2">PH/COMMS:</text>
<text x="165.7" y="375.2">YES</text>
<text x="178" y="375.2">SCALE:</text>
<text x="186.6" y="375.2">1:200</text>
<text x="203.5" y="375.2">SSL 1 MISCLOSE:-</text>
<text x="62.5" y="379.2">FOLIO:</text>
<text x="62.5" y="383.2">MSD REF:</text>
<text x="75.3" y="379.2">147</text>
<text x="75.3" y="383.2">189 06/30</text>
<text x="110.5" y="379.2">DRAINAGE:</text>
<text x="110.5" y="383.2">VEGETATION:</text>
<text x="125.3" y="379.2">GOOD</text>
<text x="125.3" y="383.2">RTS</text>
<text x="152.5" y="379.2">SEWER:</text>
<text x="152.5" y="383.2">COASTAL:</text>
<text x="165.7" y="379.2">YES</text>
<text x="165.7" y="383.2">YES</text>
<text x="178" y="379.2">DRAWN: J. JEE</text>
<text x="203.5" y="379.2">SSL 2 MISCLOSE:-</text>
</g>
<g font-size="2.2">
<text x="102.3" y="386.7">DRAWN:</text>
<text x="118.5" y="386.7">DMA</text>
<text x="137.6" y="386.7">SCALE:</text>
<text x="148.6" y="386.7">1:200</text>
<text x="102.3" y="394.6">CHECKED:</text>
<text x="102.3" y="390.7">DESIGNED:</text>
<text x="118.5" y="390.7">RC</text>
<text x="118.5" y="394.6">DMA</text>
<text x="137.6" y="390.7">SHEET:</text>
<text x="137.6" y="394.6">SIZE:</text>
<text x="148.6" y="390.7">3 OF 12</text>
<text x="148.6" y="394.5">A3</text>
<text x="102.3" y="398.6">DATE:</text>
<text x="118.5" y="398.6">08/07/20</text>
<text x="102.3" y="402.2">MODEL:</text>
<text x="137.6" y="403.4">JOB N°</text>
</g>
<g font-size="2.1">
<text x="30.4" y="14.1">SEC Dome</text>
<text x="30.4" y="17.9">Power Pole</text>
<text x="30.4" y="21.6">Phone Pits</text>
<text x="17.4" y="29.1">[ TP 10.00 ]</text>
<text x="30.4" y="29.1">Top Pillar/Post</text>
<text x="30.4" y="25.4">Water Conn.</text>
<text x="17.2" y="32.9">[ TW 10.00 ]</text>
<text x="30.4" y="32.9">Top Wall</text>
<text x="49.1" y="35.5">All sewer details plotted from</text>
<text x="17.4" y="36.6">[ TR 10.00 ]</text>
<text x="17.4" y="40.4">[ TF 10.00 ]</text>
<text x="30.4" y="40.4">Top Fence</text>
<text x="30.4" y="36.6">Top Retaining</text>
<text x="49.1" y="38">information supplied by Water</text>
<text x="49.1" y="40.5">Corporation.</text>
</g>
<g font-size="2">
<text x="49.1" y="14.3">TELSTRA/COMMS. PIT NOT LOCATED</text>
<text x="49.1" y="16.6">ADJACENT TO LOT AT TIME OF</text>
<text x="49.1" y="18.9">SURVEY. VERIFY AVAILABILITY WITH</text>
<text x="49.1" y="21.2">TELSTRA.</text>
<text x="49.1" y="30.5">Advise trades overhead power lines.</text>
<text x="9.1" y="55.1">Lot boundaries drawn on survey are based on</text>
<text x="9.1" y="57.4">landgate plan only. Survey does not include title</text>
<text x="9.1" y="59.7">search and as such may not show easements or</text>
<text x="9.1" y="62">other interests not shown on plan. Title should be</text>
<text x="9.1" y="64.3">checked to verify all lot details and for any</text>
<text x="9.1" y="66.7">easements or other interests which may affect</text>
<text x="9.1" y="69">building on the property.</text>
<text x="9.1" y="73.9">Cottage &amp; Engineering surveys accept no</text>
<text x="9.1" y="76.2">responsibility for any physical on site changes to the</text>
<text x="9.1" y="78.5">parcel or portion of the parcel of land shown on this</text>
<text x="9.1" y="80.8">survey inc. any adjoining neighbours levels and</text>
<text x="9.1" y="83.1">features that have occurred after the date on this</text>
<text x="9.1" y="85.4">survey. All Sewer details plotted from inform.</text>
<text x="9.1" y="87.7">supplied by Water Corp.</text>
<text x="9.1" y="92.7">Survey shows visible features only &amp; will not show</text>
<text x="9.1" y="95">locations of underground pipes or conduits for</text>
<text x="9.1" y="97.3">internal or mains services. Verification of the</text>
<text x="9.1" y="99.6">location of all internal &amp; mains services should be</text>
<text x="9.1" y="101.9">confirmed prior to finalisation of any design work.</text>
<text x="15" y="377.5">87-89 Guthrie Street, Osborne Park, Western Australia.</text>
<text x="12" y="382.5">Email : perth@cottage.com.au Website: www.cottage.com.au</text>
<text x="15" y="380">Telephone: (08) 9446 7361 Facsimile: (08) 9445 2998.</text>
</g>
<g font-size="2" fill="#f00">
<text x="240.4" y="406.5">B U I L D</text>
<text x="274" y="406.5">D E V E L O P</text>
</g>
<text font-size="2" fill="#fff" x="251.5" y="406.5">| R E N O V A T E |</text>
<g font-size="1.7">
<text x="19.4" y="21.5">T</text>
<text x="23.4" y="21.5">C</text>
<text x="21.2" y="25.2">W</text>
</g>
<g font-size="1.6">
<text x="168.7" y="386">Issue Name</text>
<text x="171.1" y="388.4">V001</text>
<text x="182" y="386">Drawn</text>
<text x="182.6" y="388.4">DMA</text>
<text x="192.4" y="388.4">31/08/20</text>
<text x="193.8" y="386">Date</text>
<text x="204.2" y="386">Issue Name</text>
<text x="217.6" y="386">Drawn</text>
<text x="229.4" y="386">Date</text>
<text x="169.8" y="393">AMEND.</text>
<text x="171.1" y="390.7">V004</text>
<text x="171.6" y="395.3">JEL</text>
<text x="182.6" y="393">DMA</text>
<text x="182.6" y="395.3">DMA</text>
<text x="182.8" y="390.7">WW</text>
<text x="191.5" y="390.7">29.09.2020</text>
<text x="192.4" y="393">01/10/20</text>
<text x="192.4" y="395.3">08/10/20</text>
<text x="171.1" y="397.5">V006</text>
<text x="171.1" y="399.8">V007</text>
<text x="182.6" y="397.5">DMA</text>
<text x="182.6" y="399.8">DMA</text>
<text x="192.4" y="397.5">13/10/20</text>
<text x="192.4" y="399.8">16/10/20</text>
</g>
</svg>
